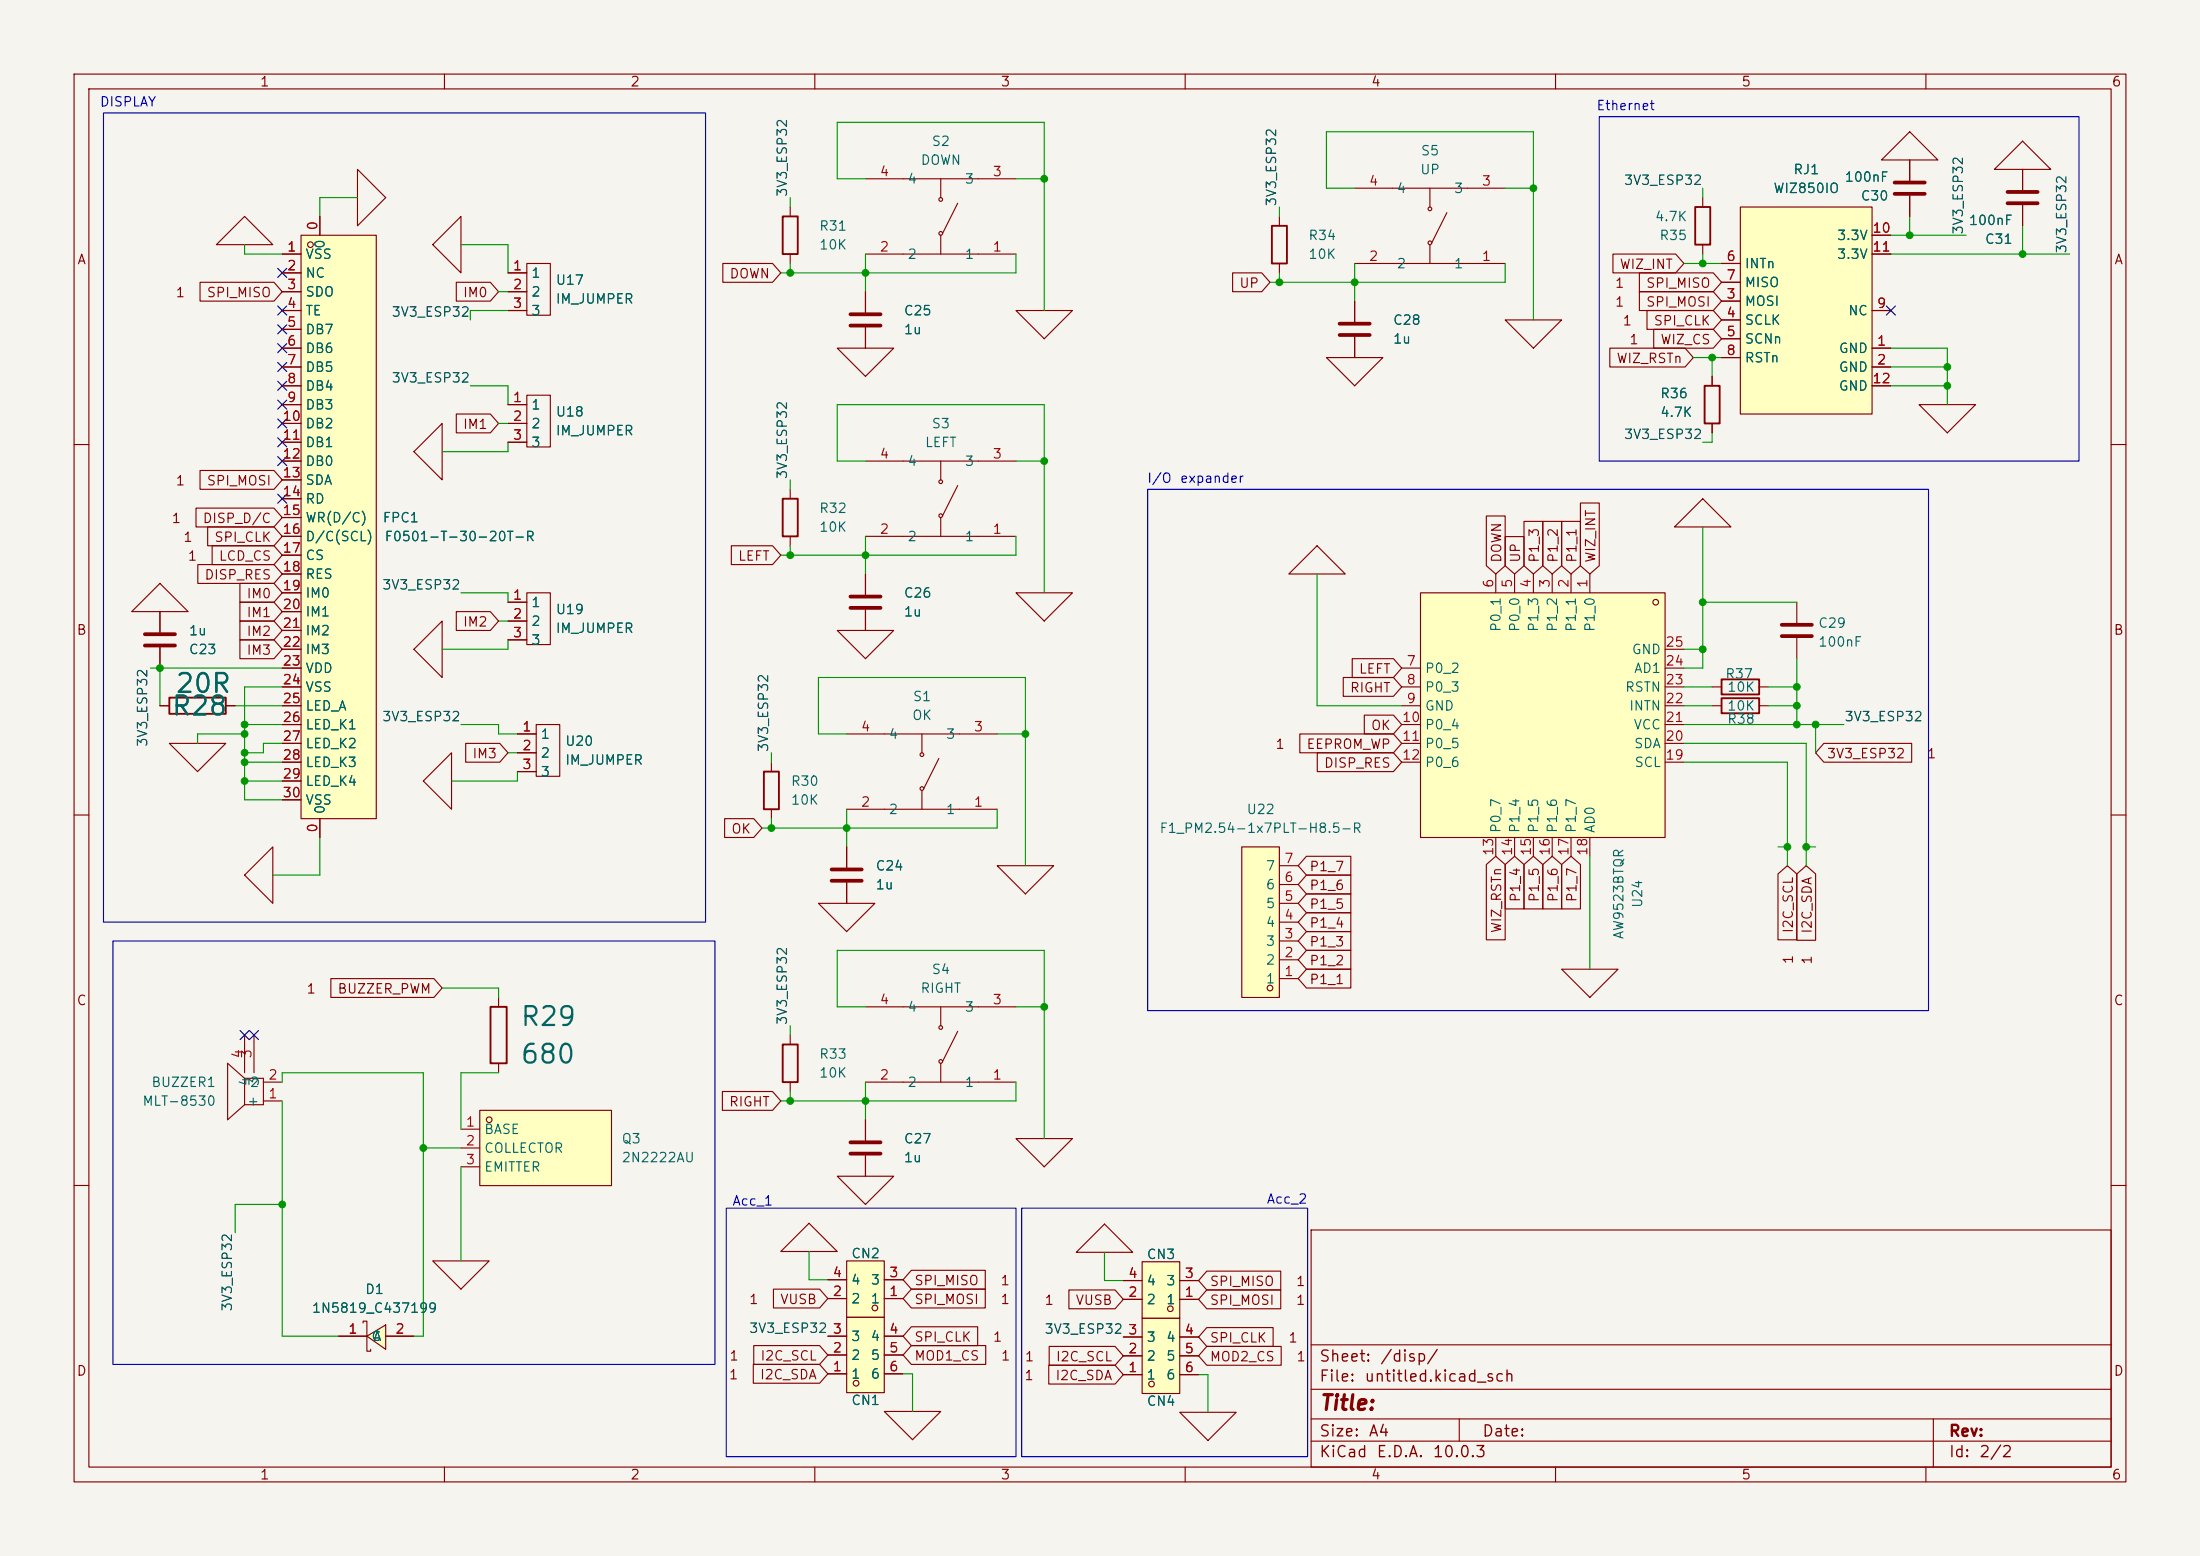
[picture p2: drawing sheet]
<svg xmlns="http://www.w3.org/2000/svg" width="297mm" height="210mm" viewBox="0 0 297 210" stroke-linecap="round" stroke-linejoin="round" font-family="sans-serif">
<path d="M0 0h297v210h-297z" fill="#f5f4ef" stroke="#f5f4ef" stroke-width=".14"/>
<g fill="none" stroke="#840000" stroke-width=".15">
<path d="M10 10h277v190h-277zM12 12h273v186h-273zM60 10v2M110 10v2M160 10v2M210 10v2M260 10v2M116.8 39.4v2.8M116.8 34.3h20.4M116.8 24.1h20.4M127 24.1v2.6M127 31.8v2.5"/>
<path d="M129.3 27.4l-2.1 4.1M113 47h7.6l-3.8 3.8zM116.8 44.2v2.8M10 60h2M285 60h2M10 110h2M114.3 114.3v2.8M114.3 119.1v2.8M134.6 116.8h7.6l-3.8 3.9zM285 110h2M106.7 139.7v1.3M110.5 121.9h7.6l-3.8 3.8z"/>
<path d="M116.8 135.9h20.4M127 135.9v2.5M129.3 139.2l-2.1 4.1M106.7 146.1v1.2M116.8 151.1v2.8M116.8 156v2.8M116.8 146.1h20.4M127 143.5v2.6M137.2 153.7h7.6l-3.8 3.8zM10 160h2M105.4 168.9l3.8-3.8 3.8 3.8zM177 166h108v32h-108z"/>
<path d="M285 160h2M60 198v2M110 198v2M160 198v2M177 194.5h108M177 191.5h108M177 187.5h108M177 181.5h108M197 191.5v3M210 198v2M260 198v2M261 191.5v6.5"/>
<circle cx="127" cy="26.9" r=".25"/>
<circle cx="127" cy="31.5" r=".25"/>
<circle cx="127" cy="138.7" r=".25"/>
<circle cx="127" cy="143.3" r=".25"/>
</g>
<path d="M105.7 141h2v5.1h-2z" fill="none" stroke="#840000" stroke-width=".25"/>
<path d="M114.8 42.4h4.1M114.8 43.9h4.1M112.3 117.3h4M112.3 118.9h4M114.8 154.2h4.1M114.8 155.7h4.1" fill="none" stroke="#840000" stroke-width=".51"/>
<path d="M114.3 170.2h5.1v7.6h-5.1z" fill="#ffffc2"/>
<g fill="none" stroke="#840000" stroke-width=".15">
<path d="M113 158.8h7.6l-3.8 3.8zM111.8 175.3h2.5M111.8 172.7h2.5M114.3 170.2h5.1v7.6h-5.1zM119.4 175.3h2.5M119.4 172.7h2.5M119.4 190.5h7.6l-3.8 3.8z"/>
<circle cx="118.1" cy="176.5" r=".38"/>
</g>
<path d="M114.3 177.8h5.1v10.2h-5.1z" fill="#ffffc2"/>
<g fill="none" stroke="#840000" stroke-width=".15">
<path d="M269.2 22.9l3.8-3.8 3.9 3.8zM273 22.9v2.8M273 27.7v2.8M68.6 54.6h2.5M68.6 57.2h2.5M68.6 59.7h2.5M71.1 53.3h3.2v7h-3.2zM259.1 54.6h7.6l-3.8 3.8zM116.8 77.5v2.8M116.8 72.4h20.4M116.8 62.2h20.4M127 62.2v2.6"/>
<path d="M127 69.9v2.5M129.3 65.5l-2.1 4.1M116.8 82.3v2.8M114.3 177.8h5.1v10.2h-5.1zM149.1 165.2l3.8 3.8h-7.6zM111.8 185.4h2.5M111.8 182.9h2.5M111.8 180.3h2.5M119.4 185.4h2.5M119.4 182.9h2.5M119.4 180.3h2.5"/>
<circle cx="127" cy="65" r=".25"/>
<circle cx="127" cy="69.6" r=".25"/>
<circle cx="115.6" cy="186.7" r=".38"/>
</g>
<path d="M271 27.4h4.1M271 25.9h4.1M114.8 80.5h4.1M114.8 82h4.1" fill="none" stroke="#840000" stroke-width=".51"/>
<path d="M167.6 114.3h5.1v20.3h-5.1z" fill="#ffffc2"/>
<g fill="none" stroke="#840000" stroke-width=".15">
<path d="M226.1 71.1l3.8-3.8 3.8 3.8zM113 85.1h7.6l-3.8 3.8zM114.3 99.1h20.3M124.5 99.1v2.5M114.3 109.2h20.3M124.5 106.7v2.5M126.7 102.4l-2 4M167.6 114.3h5.1v20.3h-5.1zM172.7 119.4h2.6M172.7 116.8h2.6M172.7 132.1h2.6M172.7 129.5h2.6"/>
<path d="M172.7 127h2.6M172.7 124.5h2.6M172.7 121.9h2.6"/>
<circle cx="124.5" cy="101.8" r=".25"/>
<circle cx="124.5" cy="106.4" r=".25"/>
<circle cx="171.5" cy="133.4" r=".38"/>
</g>
<path d="M191.8 80h33v33h-33z" fill="#ffffc2"/>
<g fill="none" stroke="#840000" stroke-width=".15">
<path d="M201.9 77.5v2.5M204.5 77.5v2.5M207 77.5v2.5M209.5 77.5v2.5M212.1 77.5v2.5M214.6 77.5v2.5M189.2 90.2h2.6M189.2 92.7h2.6M189.2 95.3h2.6M189.2 97.8h2.6M191.8 80h33v33h-33zM224.8 90.2h2.5"/>
<path d="M224.8 92.7h2.5M224.8 95.3h2.5M224.8 97.8h2.5M224.8 87.6h2.5M189.2 100.3h2.6M189.2 102.9h2.6M201.9 113v2.6M204.5 113v2.6M207 113v2.6M209.5 113v2.6M212.1 113v2.6M214.6 113v2.6"/>
<path d="M224.8 100.3h2.5M224.8 102.9h2.5"/>
<circle cx="223.5" cy="81.3" r=".38"/>
</g>
<path d="M154.2 177.9h5.1v10.2h-5.1z" fill="#ffffc2"/>
<g fill="none" stroke="#840000" stroke-width=".15">
<path d="M29.2 33l3.8-3.8 3.8 3.8zM154.2 177.9h5.1v10.2h-5.1zM151.6 185.5h2.6M151.6 183h2.6M151.6 180.5h2.6M159.3 190.6h7.6l-3.8 3.8zM159.3 185.5h2.5M159.3 183h2.5M159.3 180.5h2.5"/>
<circle cx="155.5" cy="186.8" r=".38"/>
</g>
<path d="M154.2 170.3h5.1v7.6h-5.1z" fill="#ffffc2"/>
<g fill="none" stroke="#840000" stroke-width=".15">
<path d="M68.6 36.8h2.5M68.6 39.4h2.5M71.1 35.6h3.2v6.9h-3.2zM106.7 27.9v1.3M106.7 34.3v1.3M172.7 29.2v1.3M172.7 35.6v1.2M229.9 26.7v1.2M229.9 33v1.3M68.6 41.9h2.5M203.2 43.2h7.6l-3.8 3.8zM231.1 50.8v1.3"/>
<path d="M231.1 57.2v1.2M106.7 66v1.3M106.7 72.4v1.3M17.8 82.6l3.8-3.9 3.8 3.9zM21.6 95.3h1.3M21.6 82.6v2.7M21.6 87.4v2.8M30.5 95.3h1.2M231.1 95.3h1.3M231.1 92.7h1.3M237.5 95.3h1.3M237.5 92.7h1.3"/>
<path d="M242.6 81.3v2.8M242.6 86.1v2.8M22.9 100.3h7.6l-3.8 3.8zM104.1 102.9v1.2M104.1 109.2v1.3M210.8 130.8h7.6l-3.8 3.8zM58.4 170.2h7.6l-3.8 3.8zM151.6 175.4h2.6M151.6 172.8h2.6M154.2 170.3h5.1v7.6h-5.1zM159.3 175.4h2.5M159.3 172.8h2.5"/>
<circle cx="158" cy="176.6" r=".38"/>
</g>
<path d="M105.7 29.2h2v5.1h-2zM171.7 30.5h2v5.1h-2zM228.9 27.9h2v5.1h-2zM230.1 52.1h2.1v5.1h-2.1zM105.7 67.3h2v5.1h-2zM22.9 94.2h7.6v2.1h-7.6zM232.4 94.2h5.1v2.1h-5.1zM232.4 91.7h5.1v2h-5.1zM103.1 104.1h2.1v5.1h-2.1z" fill="none" stroke="#840000" stroke-width=".25"/>
<path d="M19.6 87.1h4M19.6 85.6h4M240.5 84.3h4.1M240.5 85.9h4.1" fill="none" stroke="#840000" stroke-width=".51"/>
<path d="M64.8 149.9h17.7v10.1h-17.7z" fill="#ffffc2"/>
<g fill="none" stroke="#840000" stroke-width=".15">
<path d="M137.2 41.9h7.6l-3.8 3.8zM69.8 99.1h2.6M72.4 97.8h3.2v7h-3.2zM69.8 101.6h2.6M69.8 104.1h2.6M62.2 152.4h2.6M62.2 154.9h2.6M62.2 157.5h2.6M64.8 149.9h17.7v10.1h-17.7z"/>
<circle cx="66" cy="151.1" r=".38"/>
</g>
<path d="M40.6 31.8h10.2v78.7h-10.2z" fill="#ffffc2"/>
<g fill="none" stroke="#840000" stroke-width=".15">
<path d="M38.1 34.3h2.5M38.1 36.8h2.5M38.1 39.4h2.5M40.6 31.8h10.2v78.7h-10.2zM43.2 29.2v2.6M182.9 35.6h20.3M182.9 25.4h20.3M193 25.4v2.5M193 33v2.6M195.3 28.7l-2 4.1M254 21.6l3.8-3.8 3.8 3.8zM257.8 21.6v2.8"/>
<path d="M257.8 26.4v2.8M38.1 41.9h2.5M38.1 44.5h2.5M38.1 47h2.5M38.1 49.5h2.5M38.1 52.1h2.5M38.1 54.6h2.5M38.1 57.2h2.5M38.1 59.7h2.5M38.1 62.2h2.5M38.1 64.8h2.5M38.1 67.3h2.5"/>
<path d="M38.1 69.9h2.5M38.1 72.4h2.5M38.1 74.9h2.5M38.1 77.5h2.5M38.1 80h2.5M38.1 82.6h2.5M38.1 85.1h2.5M38.1 87.6h2.5M38.1 90.2h2.5M38.1 92.7h2.5M38.1 95.3h2.5M38.1 97.8h2.5"/>
<path d="M59.7 83.8v7.6l-3.8-3.8zM137.2 80h7.6l-3.8 3.8zM38.1 100.3h2.5M38.1 102.9h2.5M38.1 105.4h2.5M38.1 108h2.5M43.2 110.5v2.5M61 101.6v7.6l-3.9-3.8zM33 139.7v5.1M34.3 139.7v5.1M67.3 134.6v1.3M33 145.5h2.6v3.6h-2.6"/>
<path d="M33 145.5v3.6M33 145.5l-2.3-2v7.6l2.3-2M35.6 148.6h2.5M35.6 146.1h2.5M67.3 143.5v1.3"/>
<circle cx="41.9" cy="33" r=".38"/>
<circle cx="193" cy="28.2" r=".25"/>
<circle cx="193" cy="32.8" r=".25"/>
</g>
<path d="M66.2 135.9h2.2v7.6h-2.2z" fill="none" stroke="#840000" stroke-width=".25"/>
<path d="M255.8 26.2h4M255.8 24.6h4" fill="none" stroke="#840000" stroke-width=".51"/>
<path d="M49.5 180.3l2.6-1.5v3.3z" fill="#ffffc2"/>
<g fill="none" stroke="#840000" stroke-width=".15">
<path d="M48.3 22.9l3.8 3.8-3.8 3.8zM58.4 33l3.8-3.8v7.6zM59.7 57.2v7.6l-3.8-3.8zM179.1 48.3h7.6l-3.8 3.8zM182.9 40.6v2.8M182.9 45.5v2.8M68.6 81.3h2.5M68.6 83.8h2.5M68.6 86.4h2.5M71.1 80h3.2v7h-3.2zM49 178.6v-.3h.5v4.1h.5v-.3M45.7 180.3h3.8"/>
<path d="M49.5 180.3l2.6-1.5v3.3zM52.1 180.3h3.8"/>
</g>
<path d="M180.8 43.7h4.1M180.8 45.2h4.1" fill="none" stroke="#840000" stroke-width=".51"/>
<path d="M234.9 27.9h17.8v28h-17.8z" fill="#ffffc2"/>
<g fill="none" stroke="#840000" stroke-width=".15">
<path d="M27 38.1h10l1.1 1.3-1.1 1.2h-10zM38.1 34.3h2.5M38.1 36.8h2.5M38.1 39.4h2.5M43.2 29.2v2.6M61.6 38.1h4.6l1.1 1.3-1.1 1.2h-4.6zM68.6 36.8h2.5M68.6 39.4h2.5M97.6 35.6h6.7l1.1 1.2-1.1 1.3h-6.7zM116.8 39.4v2.8M166.4 36.8h3.9l1.1 1.3-1.1 1.3h-3.9zM217.7 34.3h8.5l1.1 1.3-1.1 1.2h-8.5z"/>
<path d="M221.3 36.8h10l1.1 1.3-1.1 1.3h-10zM221.3 39.4h10l1.1 1.2-1.1 1.3h-10zM232.4 35.6h2.5M232.4 38.1h2.5M234.9 27.9h17.8v28h-17.8zM252.7 31.8h2.6M252.7 34.3h2.6M257.8 21.6v2.8M257.8 26.4v2.8M273 22.9v2.8M273 27.7v2.8M38.1 47h2.5"/>
<path d="M38.1 49.5h2.5M38.1 41.9h2.5M38.1 52.1h2.5M38.1 54.6h2.5M38.1 57.2h2.5M38.1 59.7h2.5M38.1 44.5h2.5M61.6 55.9h4.6l1.1 1.3-1.1 1.2h-4.6zM68.6 41.9h2.5M68.6 54.6h2.5M68.6 57.2h2.5M68.6 59.7h2.5"/>
<path d="M116.8 44.2v2.8M182.9 40.6v2.8M182.9 45.5v2.8M217.3 47h10.2l1.1 1.3-1.1 1.2h-10.2zM222.3 41.9h9l1.1 1.3-1.1 1.3h-9zM223.3 44.4h8l1.1 1.3-1.1 1.3h-8zM231.1 50.8v1.3M231.1 57.2v1.2M232.4 40.6h2.5M232.4 43.2h2.5M232.4 45.7h2.5M232.4 48.3h2.5"/>
<path d="M252.7 47h2.6M252.7 49.5h2.6M252.7 41.9h2.6M252.7 52.1h2.6M26.5 68.6h10.5l1.1 1.3-1.1 1.2h-10.5zM26.7 76.2h10.3l1.1 1.3-1.1 1.2h-10.3zM27 63.5h10l1.1 1.3-1.1 1.2h-10zM28 71.1h9l1.1 1.3-1.1 1.3h-9zM28.6 73.7h8.4l1.1 1.2-1.1 1.3h-8.4zM32.4 78.7h4.6l1.1 1.3-1.1 1.3h-4.6zM38.1 62.2h2.5M38.1 64.8h2.5"/>
<path d="M38.1 67.3h2.5M38.1 69.9h2.5M38.1 72.4h2.5M38.1 74.9h2.5M38.1 77.5h2.5M98.7 73.7h5.6l1.1 1.2-1.1 1.3h-5.6zM116.8 77.5v2.8M174 77.5l3.8-3.8 3.8 3.8zM200.7 69.6h2.5v6.8l-1.3 1.1-1.2-1.1zM203.2 72.4h2.5v4l-1.2 1.1-1.3-1.1zM205.7 70.4h2.6v6l-1.3 1.1-1.3-1.1zM208.3 70.4h2.5v6l-1.3 1.1-1.2-1.1z"/>
<path d="M210.8 70.4h2.6v6l-1.3 1.1-1.3-1.1zM213.4 67.9h2.5v8.5l-1.3 1.1-1.2-1.1zM21.6 82.6v2.7M21.6 87.4v2.8M21.6 95.3h1.3M30.5 95.3h1.2M32.4 83.8h4.6l1.1 1.3-1.1 1.3h-4.6zM32.4 86.4h4.6l1.1 1.2-1.1 1.3h-4.6zM32.4 81.3h4.6l1.1 1.3-1.1 1.2h-4.6zM38.1 95.3h2.5M38.1 80h2.5M38.1 82.6h2.5"/>
<path d="M38.1 85.1h2.5M38.1 87.6h2.5M38.1 90.2h2.5M38.1 92.7h2.5M38.1 97.8h2.5M61.6 82.5h4.6l1.1 1.3-1.1 1.3h-4.6zM68.6 81.3h2.5M68.6 83.8h2.5M68.6 86.4h2.5M69.8 99.1h2.6M116.8 82.3v2.8M175.5 99.1h12.6l1.1 1.2-1.1 1.3h-12.6z"/>
<path d="M181.3 91.4h6.8l1.1 1.3-1.1 1.3h-6.8zM182.6 88.9h5.5l1.1 1.3-1.1 1.2h-5.5zM184.2 96.5h3.9l1.1 1.3-1.1 1.3h-3.9zM36.8 114.3v7.6l-3.8-3.8zM38.1 100.3h2.5M38.1 102.9h2.5M38.1 105.4h2.5M38.1 108h2.5M43.2 110.5v2.5M62.9 100.3h4.6l1.1 1.3-1.1 1.3h-4.6zM69.8 101.6h2.6M69.8 104.1h2.6"/>
<path d="M97.8 110.5h4l1.1 1.3-1.1 1.2h-4zM114.3 114.3v2.8M114.3 119.1v2.8M176.4 118.1h6v2.6h-6l-1.1-1.3zM176.4 115.6h6v2.5h-6l-1.1-1.3zM177.8 101.6h10.3l1.1 1.3-1.1 1.2h-10.3zM200.7 116.7l1.2-1.1 1.3 1.1v10.1h-2.5zM203.2 116.7l1.3-1.1 1.2 1.1v6h-2.5zM205.7 116.7l1.3-1.1 1.3 1.1v6h-2.6zM208.3 116.7l1.2-1.1 1.3 1.1v6h-2.5zM210.8 116.7l1.3-1.1 1.3 1.1v6h-2.6zM240 118l1.3-1.2 1.3 1.2v8.8h-2.6z"/>
<path d="M242.6 118l1.2-1.2 1.3 1.2v8.9h-2.5zM246.2 100.3h11.9v2.6h-11.9l-1.1-1.3zM44.7 132.1h13.9l1.1 1.3-1.1 1.2h-13.9zM176.4 120.6h6v2.6h-6l-1.1-1.3zM176.4 123.2h6v2.5h-6l-1.1-1.2zM176.4 128.3h6v2.5h-6l-1.1-1.3zM176.4 130.8h6v2.6h-6l-1.1-1.3zM176.4 125.7h6v2.6h-6l-1.1-1.3zM97.5 147.3h6.8l1.1 1.3-1.1 1.3h-6.8zM116.8 151.1v2.8M116.8 156v2.8M104.4 174h6.2l1.2 1.3-1.2 1.2h-6.2z"/>
<path d="M111.8 175.3h2.5M111.8 172.7h2.5M119.4 175.3h2.5M119.4 172.7h2.5M123 179.1h9v2.5h-9l-1.1-1.3zM123 171.4h10v2.6h-10l-1.1-1.3zM123 174h10v2.5h-10l-1.1-1.2zM144.3 174.1h6.2l1.1 1.3-1.1 1.2h-6.2zM151.6 175.4h2.6M151.6 172.8h2.6M159.3 175.4h2.5M159.3 172.8h2.5"/>
<path d="M162.9 171.6h10v2.5h-10l-1.1-1.3zM162.9 174.1h10v2.5h-10l-1.1-1.2zM162.9 179.2h9v2.5h-9l-1.1-1.2zM45.7 180.3h3.8M52.1 180.3h3.8M101.7 184.1h8.9l1.2 1.3-1.2 1.3h-8.9zM101.8 181.6h8.8l1.2 1.3-1.2 1.3h-8.8zM111.8 185.4h2.5M111.8 182.9h2.5M111.8 180.3h2.5M119.4 185.4h2.5M119.4 182.9h2.5"/>
<path d="M119.4 180.3h2.5M123 181.6h10.1v2.6h-10.1l-1.1-1.3zM141.6 184.3h8.9l1.1 1.2-1.1 1.3h-8.9zM141.6 181.7h8.9l1.1 1.3-1.1 1.3h-8.9zM151.6 185.5h2.6M151.6 183h2.6M151.6 180.5h2.6M159.3 185.5h2.5M159.3 183h2.5M159.3 180.5h2.5M162.9 181.7h10.1v2.6h-10.1l-1.1-1.3z"/>
</g>
<g fill="none" stroke="#009600" stroke-width=".15">
<path d="M33 33v1.3h5.1M48.3 26.7h-5.1v2.5M62.2 33h6.4v3.8M67.3 39.4h1.3M106.7 26.7v1.2M106.7 35.6v1.2M116.8 34.3v5.1M116.8 24.1h-3.8v-7.6h28v25.4M137.2 34.3v2.5h-31.8M137.2 24.1h3.8M172.7 27.9v1.3M172.7 36.8v1.3"/>
<path d="M182.9 25.4h-3.8v-7.6h27.9v25.4M182.9 35.6v5M203.2 35.6v2.5h-31.8M203.2 25.4h3.8M227.3 35.6h5.1M229.9 25.4v1.3M229.9 34.3v1.3M255.3 34.3h24.1M255.3 31.8h10.1M257.8 29.2v2.6M273 30.5v3.8M63.5 52.1h5.1v2.5"/>
<path d="M67.3 57.2h1.3M68.6 59.7v1.3h-8.9M68.6 41.9h-5.1v1.3M228.6 48.3h3.8M231.1 48.3v2.5M231.1 58.4v1.3h-1.2M255.3 52.1h7.6M255.3 47h7.6v7.6M255.3 49.5h7.6M106.7 64.8v1.2M106.7 73.7v1.2M116.8 72.4v5.1"/>
<path d="M116.8 62.2h-3.8v-7.6h28v25.4M137.2 72.4v2.5h-31.8M137.2 62.2h3.8M177.8 77.5v17.8h11.4M229.9 71.1v19.1h-2.6M20.3 90.2h17.8M21.6 90.2v5.1M31.7 95.3h6.4M33 99.1h-6.3v1.2M33 97.8h5.1M38.1 92.7h-5.1v15.3h5.1M62.2 80h6.4v1.3"/>
<path d="M62.2 97.8h5.1v1.3h2.5M67.3 83.8h1.3M68.6 86.4v1.2h-8.9M114.3 99.1h-3.8v-7.7h27.9v25.4M134.6 99.1h3.8M227.3 97.8h21.6M227.3 87.6h2.6M227.3 95.3h3.8M227.3 92.7h3.8M229.9 81.3h12.7M238.8 95.3h3.8M238.8 92.7h3.8"/>
<path d="M242.6 88.9v8.9M245.1 97.8v3.8M33 105.4h5.1M33 102.9h5.1M38.1 100.3h-2.5v1.3h-2.6M43.2 113v5.1h-6.4M68.6 101.6h1.2M69.8 104.1v1.3h-8.8M104.1 101.6v1.3M104.1 110.5v1.3M114.3 109.2v5.1M134.6 109.2v2.6h-31.7"/>
<path d="M214.6 115.6v15.2M227.3 100.3h16.5v16.5M227.3 102.9h14v13.9M240 114.3h1.3M243.8 114.3h1.3M59.7 133.4h7.6v1.2M106.7 138.4v1.3M116.8 135.9h-3.8v-7.6h28v25.4M137.2 135.9h3.8M38.1 146.1v-1.3h19v35.5h-1.2M38.1 148.6v31.7h7.6M57.1 154.9h5.1"/>
<path d="M62.2 157.5v12.7M67.3 144.8h-5.1v7.6M106.7 147.3v1.3M116.8 146.1v5M137.2 146.1v2.5h-31.8M38.1 162.6h-6.4v3.8M109.2 168.9v3.8h2.6M149.1 169v3.8h2.5M121.9 185.4h1.3v5.1M161.8 185.5h1.3v5.1"/>
</g>
<g fill="none" stroke="#000084" stroke-width=".15">
<path d="M37.5 36.2l1.2 1.2M38.7 36.2l-1.2 1.2M37.5 54l1.2 1.2M37.5 59.1l1.2 1.2M37.5 51.5l1.2 1.2M37.5 43.8l1.2 1.3M37.5 48.9l1.2 1.2M37.5 46.4l1.2 1.2M37.5 41.3l1.2 1.2M37.5 56.5l1.2 1.3M38.7 54l-1.2 1.2M38.7 59.1l-1.2 1.2"/>
<path d="M38.7 51.5l-1.2 1.2M38.7 43.8l-1.2 1.3M38.7 48.9l-1.2 1.2M38.7 46.4l-1.2 1.2M38.7 41.3l-1.2 1.2M38.7 56.5l-1.2 1.3M254.7 41.3l1.2 1.2M255.9 41.3l-1.2 1.2M37.5 61.6l1.2 1.2M37.5 66.7l1.2 1.2M38.7 61.6l-1.2 1.2M38.7 66.7l-1.2 1.2"/>
<path d="M32.4 139.1l1.2 1.2M33.6 139.1l-1.2 1.2M33.7 139.1l1.2 1.2M34.9 139.1l-1.2 1.2"/>
</g>
<path d="M14 15.2h81.2v109.3h-81.2zM215.9 15.7h64.8v46.5h-64.8zM154.9 66h105.4v70.4h-105.4zM15.2 127h81.3v57.2h-81.3zM98 163.1h39.2v33.5h-39.2zM137.9 163.1h38.6v33.5h-38.6z" fill="none" stroke="#0000c2" stroke-width=".15"/>
<g fill="#009600" stroke="#009600" stroke-width=".14">
<circle cx="207" cy="25.4" r=".46"/>
<circle cx="172.7" cy="38.1" r=".46"/>
<circle cx="141" cy="62.2" r=".46"/>
<circle cx="182.9" cy="38.1" r=".46"/>
<circle cx="116.8" cy="148.6" r=".46"/>
<circle cx="106.7" cy="148.6" r=".46"/>
<circle cx="141" cy="135.9" r=".46"/>
<circle cx="229.9" cy="81.3" r=".46"/>
<circle cx="262.9" cy="49.5" r=".46"/>
<circle cx="262.9" cy="52.1" r=".46"/>
<circle cx="231.1" cy="48.3" r=".46"/>
<circle cx="229.9" cy="35.6" r=".46"/>
<circle cx="273" cy="34.3" r=".46"/>
<circle cx="257.8" cy="31.8" r=".46"/>
<circle cx="245.1" cy="97.8" r=".46"/>
<circle cx="229.9" cy="87.6" r=".46"/>
<circle cx="243.8" cy="114.3" r=".46"/>
<circle cx="242.6" cy="95.3" r=".46"/>
<circle cx="242.6" cy="92.7" r=".46"/>
<circle cx="241.3" cy="114.3" r=".46"/>
<circle cx="242.6" cy="97.8" r=".46"/>
<circle cx="106.7" cy="74.9" r=".46"/>
<circle cx="116.8" cy="74.9" r=".46"/>
<circle cx="114.3" cy="111.8" r=".46"/>
<circle cx="138.4" cy="99.1" r=".46"/>
<circle cx="104.1" cy="111.8" r=".46"/>
<circle cx="33" cy="101.6" r=".46"/>
<circle cx="33" cy="105.4" r=".46"/>
<circle cx="33" cy="102.9" r=".46"/>
<circle cx="21.6" cy="90.2" r=".46"/>
<circle cx="33" cy="99.1" r=".46"/>
<circle cx="33" cy="97.8" r=".46"/>
<circle cx="57.1" cy="154.9" r=".46"/>
<circle cx="38.1" cy="162.6" r=".46"/>
<circle cx="106.7" cy="36.8" r=".46"/>
<circle cx="116.8" cy="36.8" r=".46"/>
<circle cx="141" cy="24.1" r=".46"/>
</g>
<g font-size="2.5" fill="#006464">
<text x="23.5" y="94.1">20R</text>
<text x="23" y="97.2">R28</text>
<text x="70.1" y="139.1">R29</text>
<text x="70.1" y="144.2">680</text>
</g>
<text font-size="2" fill="#840000" x="178" y="190.8">Title:</text>
<g font-size="1.5" fill="#840000">
<text x="178" y="184.2">Sheet:</text>
<text x="186.2" y="184.2">/disp/</text>
<text x="178" y="186.9">File:</text>
<text x="184.1" y="186.9">untitled.kicad_sch</text>
<text x="178" y="197.1">KiCad</text>
<text x="178" y="194.3">Size:</text>
<text x="184.7" y="194.3">A4</text>
<text x="185.7" y="197.1">E.D.A.</text>
<text x="193.3" y="197.1">10.0.3</text>
<text x="200" y="194.3">Date:</text>
<text x="263" y="194.3">Rev:</text>
<text x="263" y="197.1">Id:</text>
<text x="267.1" y="197.1">2/2</text>
</g>
<g font-size="1.3" fill="#840000">
<text x="35" y="12">1</text>
<text x="85" y="12">2</text>
<text x="135" y="12">3</text>
<text x="185" y="12">4</text>
<text x="235" y="12">5</text>
<text x="285" y="12">6</text>
<text x="10.3" y="36">A</text>
<text x="285.3" y="36">A</text>
<text x="23.6" y="40.4">1</text>
<text x="27.8" y="40.4">SPI_MISO</text>
<text x="62.4" y="40.4">IM0</text>
<text x="98.4" y="37.9">DOWN</text>
<text x="167.2" y="39.2">UP</text>
<text x="217.9" y="39.2">1</text>
<text x="217.9" y="41.7">1</text>
<text x="218.6" y="36.6">WIZ_INT</text>
<text x="222.1" y="39.2">SPI_MISO</text>
<text x="222.1" y="41.7">SPI_MOSI</text>
<text x="219" y="44.2">1</text>
<text x="219.9" y="46.8">1</text>
<text x="223.2" y="44.2">SPI_CLK</text>
<text x="224.1" y="46.8">WIZ_CS</text>
<text x="218.1" y="49.3">WIZ_RSTn</text>
<text x="62.4" y="58.2">IM1</text>
<text x="23.6" y="65.8">1</text>
<text x="27.8" y="65.8">SPI_MOSI</text>
<text x="23.1" y="70.9">1</text>
<text x="27.3" y="70.9">DISP_D/C</text>
<text x="24.7" y="73.5">1</text>
<text x="25.3" y="76">1</text>
<text x="28.8" y="73.5">SPI_CLK</text>
<text x="29.5" y="76">LCD_CS</text>
<text x="99.5" y="76">LEFT</text>
<text x="203" y="76" transform="rotate(-90 203 76)">DOWN</text>
<text x="205.5" y="76" transform="rotate(-90 205.5 76)">UP</text>
<text x="208.1" y="76" transform="rotate(-90 208.1 76)">P1_3</text>
<text x="210.6" y="76" transform="rotate(-90 210.6 76)">P1_2</text>
<text x="213.2" y="76" transform="rotate(-90 213.2 76)">P1_1</text>
<text x="215.7" y="76" transform="rotate(-90 215.7 76)">WIZ_INT</text>
<text x="27.5" y="78.5">DISP_RES</text>
<text x="33.2" y="81.1">IM0</text>
<text x="33.2" y="83.6">IM1</text>
<text x="10.3" y="86">B</text>
<text x="33.2" y="86.2">IM2</text>
<text x="33.2" y="88.7">IM3</text>
<text x="62.4" y="84.9">IM2</text>
<text x="285.3" y="86">B</text>
<text x="182.2" y="93.8">RIGHT</text>
<text x="183.4" y="91.2">LEFT</text>
<text x="172.1" y="101.4">1</text>
<text x="176.3" y="101.4">EEPROM_WP</text>
<text x="185" y="98.9">OK</text>
<text x="63.7" y="102.7">IM3</text>
<text x="178.6" y="103.9">DISP_RES</text>
<text x="246.5" y="102.7">3V3_ESP32</text>
<text x="260" y="102.7">1</text>
<text x="98.6" y="112.8">OK</text>
<text x="176.7" y="117.9">P1_7</text>
<text x="176.7" y="123">P1_5</text>
<text x="176.7" y="125.5">P1_4</text>
<text x="176.7" y="120.4">P1_6</text>
<text x="205.5" y="121.9" transform="rotate(-90 205.5 121.9)">P1_4</text>
<text x="208.1" y="121.9" transform="rotate(-90 208.1 121.9)">P1_5</text>
<text x="210.6" y="121.9" transform="rotate(-90 210.6 121.9)">P1_6</text>
<text x="213.2" y="121.9" transform="rotate(-90 213.2 121.9)">P1_7</text>
<text x="176.7" y="130.6">P1_2</text>
<text x="176.7" y="128.1">P1_3</text>
<text x="203" y="126" transform="rotate(-90 203 126)">WIZ_RSTn</text>
<text x="242.4" y="130.2" transform="rotate(-90 242.4 130.2)">1</text>
<text x="242.4" y="126" transform="rotate(-90 242.4 126)">I2C_SCL</text>
<text x="244.9" y="130.3" transform="rotate(-90 244.9 130.3)">1</text>
<text x="244.9" y="126.1" transform="rotate(-90 244.9 126.1)">I2C_SDA</text>
<text x="10.3" y="136">C</text>
<text x="41.3" y="134.4">1</text>
<text x="45.5" y="134.4">BUZZER_PWM</text>
<text x="176.7" y="133.1">P1_1</text>
<text x="285.3" y="136">C</text>
<text x="98.3" y="149.7">RIGHT</text>
<text x="123.3" y="173.8">SPI_MISO</text>
<text x="135" y="173.8">1</text>
<text x="163.2" y="173.9">SPI_MISO</text>
<text x="174.9" y="173.9">1</text>
<text x="101" y="176.3">1</text>
<text x="105.2" y="176.3">VUSB</text>
<text x="123.3" y="176.3">SPI_MOSI</text>
<text x="135" y="176.3">1</text>
<text x="140.9" y="176.4">1</text>
<text x="145.1" y="176.4">VUSB</text>
<text x="163.2" y="176.4">SPI_MOSI</text>
<text x="174.9" y="176.4">1</text>
<text x="10.3" y="186">D</text>
<text x="98.4" y="183.9">1</text>
<text x="102.6" y="183.9">I2C_SCL</text>
<text x="123.3" y="181.4">SPI_CLK</text>
<text x="123.3" y="183.9">MOD1_CS</text>
<text x="134" y="181.4">1</text>
<text x="135" y="183.9">1</text>
<text x="138.3" y="184.1">1</text>
<text x="142.5" y="184.1">I2C_SCL</text>
<text x="163.2" y="181.5">SPI_CLK</text>
<text x="163.2" y="184.1">MOD2_CS</text>
<text x="173.8" y="181.5">1</text>
<text x="174.9" y="184.1">1</text>
<text x="285.3" y="186">D</text>
<text x="98.3" y="186.5">1</text>
<text x="102.5" y="186.5">I2C_SDA</text>
<text x="138.2" y="186.6">1</text>
<text x="142.4" y="186.6">I2C_SDA</text>
<text x="35" y="200">1</text>
<text x="85" y="200">2</text>
<text x="135" y="200">3</text>
<text x="185" y="200">4</text>
<text x="235" y="200">5</text>
<text x="285" y="200">6</text>
</g>
<g font-size="1.3" fill="#0000c2">
<text x="13.4" y="14.7">DISPLAY</text>
<text x="215.4" y="15.2">Ethernet</text>
<text x="154.8" y="65.5">I/O</text>
<text x="159.2" y="65.5">expander</text>
<text x="98.8" y="163">Acc_1</text>
<text x="170.9" y="162.8">Acc_2</text>
</g>
<g font-size="1.3" fill="#006464">
<text x="124.2" y="22.6">DOWN</text>
<text x="125.7" y="20">S2</text>
<text x="191.6" y="23.8">UP</text>
<text x="191.7" y="21.3">S5</text>
<text x="242" y="23.8">RJ1</text>
<text x="122.4" y="25.1">4</text>
<text x="130.2" y="25.1">3</text>
<text x="188.5" y="26.4">4</text>
<text x="196.2" y="26.4">3</text>
<text x="239.3" y="26.4">WIZ850IO</text>
<text x="248.9" y="24.8">100nF</text>
<text x="251.1" y="27.4">C30</text>
<text x="41.1" y="35.3">VSS</text>
<text x="44.2" y="33.7" transform="rotate(-90 44.2 33.7)">0</text>
<text x="110.5" y="31.5">R31</text>
<text x="110.5" y="34">10K</text>
<text x="122.4" y="35.3">2</text>
<text x="130.2" y="35.3">1</text>
<text x="176.5" y="32.7">R34</text>
<text x="176.5" y="35.3">10K</text>
<text x="223.3" y="30.2">4.7K</text>
<text x="223.9" y="32.7">R35</text>
<text x="247.9" y="32.7">3.3V</text>
<text x="247.9" y="35.3">3.3V</text>
<text x="265.7" y="30.7">100nF</text>
<text x="267.9" y="33.2">C31</text>
<text x="41.1" y="37.8">NC</text>
<text x="41.1" y="40.3">SDO</text>
<text x="71.6" y="37.8">1</text>
<text x="71.6" y="40.3">2</text>
<text x="74.9" y="38.8">U17</text>
<text x="74.9" y="41.3">IM_JUMPER</text>
<text x="188.5" y="36.5">2</text>
<text x="196.2" y="36.5">1</text>
<text x="235.5" y="41.6">MOSI</text>
<text x="235.5" y="36.5">INTn</text>
<text x="235.5" y="39.1">MISO</text>
<text x="41.1" y="42.9">TE</text>
<text x="41.1" y="45.4">DB7</text>
<text x="41.1" y="48">DB6</text>
<text x="71.6" y="42.9">3</text>
<text x="121.9" y="45.4">1u</text>
<text x="121.9" y="42.9">C25</text>
<text x="188" y="46.7">1u</text>
<text x="188" y="44.2">C28</text>
<text x="235.5" y="44.2">SCLK</text>
<text x="235.5" y="46.7">SCNn</text>
<text x="248.1" y="48">GND</text>
<text x="249.4" y="42.9">NC</text>
<text x="41.1" y="50.5">DB5</text>
<text x="41.1" y="53">DB4</text>
<text x="235.5" y="49.2">RSTn</text>
<text x="248.1" y="50.5">GND</text>
<text x="248.1" y="53">GND</text>
<text x="41.1" y="55.6">DB3</text>
<text x="41.1" y="58.1">DB2</text>
<text x="71.6" y="55.6">1</text>
<text x="71.6" y="58.1">2</text>
<text x="74.9" y="56.5">U18</text>
<text x="74.9" y="59.1">IM_JUMPER</text>
<text x="125.7" y="58.1">S3</text>
<text x="224" y="54.1">R36</text>
<text x="224" y="56.6">4.7K</text>
<text x="41.1" y="60.7">DB1</text>
<text x="41.1" y="63.2">DB0</text>
<text x="41.1" y="65.7">SDA</text>
<text x="71.6" y="60.7">3</text>
<text x="122.4" y="63.2">4</text>
<text x="124.8" y="60.7">LEFT</text>
<text x="130.2" y="63.2">3</text>
<text x="41.1" y="68.3">RD</text>
<text x="41.1" y="70.8">WR(D/C)</text>
<text x="51.6" y="70.8">FPC1</text>
<text x="110.5" y="69.6">R32</text>
<text x="41.1" y="73.4">D/C(SCL)</text>
<text x="41.1" y="75.9">CS</text>
<text x="51.8" y="73.4">F0501-T-30-20T-R</text>
<text x="110.5" y="72.1">10K</text>
<text x="122.4" y="73.4">2</text>
<text x="130.2" y="73.4">1</text>
<text x="41.1" y="78.4">RES</text>
<text x="41.1" y="81">IM0</text>
<text x="41.1" y="83.5">IM1</text>
<text x="71.6" y="82.3">1</text>
<text x="74.9" y="83.2">U19</text>
<text x="121.9" y="83.5">1u</text>
<text x="121.9" y="81">C26</text>
<text x="25.4" y="86.1">1u</text>
<text x="25.4" y="88.6">C23</text>
<text x="41.1" y="86.1">IM2</text>
<text x="41.1" y="88.6">IM3</text>
<text x="71.6" y="84.8">2</text>
<text x="71.6" y="87.3">3</text>
<text x="74.9" y="85.7">IM_JUMPER</text>
<text x="202.9" y="85.4" transform="rotate(-90 202.9 85.4)">P0_1</text>
<text x="205.4" y="85.4" transform="rotate(-90 205.4 85.4)">P0_0</text>
<text x="208" y="85.4" transform="rotate(-90 208 85.4)">P1_3</text>
<text x="210.5" y="85.4" transform="rotate(-90 210.5 85.4)">P1_2</text>
<text x="213.1" y="85.4" transform="rotate(-90 213.1 85.4)">P1_1</text>
<text x="215.6" y="85.4" transform="rotate(-90 215.6 85.4)">P1_0</text>
<text x="220.2" y="88.6">GND</text>
<text x="245.4" y="87.6">100nF</text>
<text x="245.4" y="85">C29</text>
<text x="41.1" y="91.1">VDD</text>
<text x="41.1" y="93.7">VSS</text>
<text x="123.1" y="95">S1</text>
<text x="192.3" y="91.1">P0_2</text>
<text x="192.3" y="93.7">P0_3</text>
<text x="219.3" y="93.7">RSTN</text>
<text x="220.5" y="91.1">AD1</text>
<text x="232.8" y="91.9">R37</text>
<text x="233.1" y="93.7">10K</text>
<text x="41.1" y="96.2">LED_A</text>
<text x="41.1" y="98.8">LED_K1</text>
<text x="41.1" y="101.3">LED_K2</text>
<text x="72.9" y="100">1</text>
<text x="76.2" y="101">U20</text>
<text x="119.9" y="100">4</text>
<text x="123.1" y="97.5">OK</text>
<text x="127.6" y="100">3</text>
<text x="192.3" y="96.2">GND</text>
<text x="192.3" y="98.8">P0_4</text>
<text x="192.3" y="101.3">P0_5</text>
<text x="219.8" y="96.2">INTN</text>
<text x="220.5" y="98.8">VCC</text>
<text x="220.5" y="101.3">SDA</text>
<text x="233.1" y="98">R38</text>
<text x="233.1" y="96.2">10K</text>
<text x="41.1" y="103.8">LED_K3</text>
<text x="41.1" y="106.4">LED_K4</text>
<text x="72.9" y="102.6">2</text>
<text x="72.9" y="105.1">3</text>
<text x="76.2" y="103.5">IM_JUMPER</text>
<text x="106.7" y="106.4">R30</text>
<text x="192.3" y="103.8">P0_6</text>
<text x="220.6" y="103.8">SCL</text>
<text x="41.1" y="108.9">VSS</text>
<text x="44.2" y="110" transform="rotate(-90 44.2 110)">0</text>
<text x="106.7" y="108.9">10K</text>
<text x="119.9" y="110.2">2</text>
<text x="127.6" y="110.2">1</text>
<text x="156.4" y="112.7">F1_PM2.54-1x7PLT-H8.5-R</text>
<text x="168.2" y="110.2">U22</text>
<text x="202.9" y="112.5" transform="rotate(-90 202.9 112.5)">P0_7</text>
<text x="205.4" y="112.5" transform="rotate(-90 205.4 112.5)">P1_4</text>
<text x="208" y="112.5" transform="rotate(-90 208 112.5)">P1_5</text>
<text x="210.5" y="112.5" transform="rotate(-90 210.5 112.5)">P1_6</text>
<text x="213.1" y="112.5" transform="rotate(-90 213.1 112.5)">P1_7</text>
<text x="215.6" y="112.5" transform="rotate(-90 215.6 112.5)">AD0</text>
<text x="118.1" y="117.8">C24</text>
<text x="170.8" y="117.8">7</text>
<text x="118.1" y="120.4">1u</text>
<text x="170.8" y="125.4">4</text>
<text x="170.8" y="122.9">5</text>
<text x="170.8" y="120.4">6</text>
<text x="222" y="122.6" transform="rotate(-90 222 122.6)">U24</text>
<text x="125.7" y="131.8">S4</text>
<text x="170.8" y="130.5">2</text>
<text x="170.8" y="128">3</text>
<text x="219.5" y="126.9" transform="rotate(-90 219.5 126.9)">AW9523BTQR</text>
<text x="122.4" y="136.9">4</text>
<text x="124.2" y="134.3">RIGHT</text>
<text x="130.2" y="136.9">3</text>
<text x="170.8" y="133.1">1</text>
<text x="110.5" y="143.2">R33</text>
<text x="19.1" y="149.6">MLT-8530</text>
<text x="20.3" y="147">BUZZER1</text>
<text x="33.3" y="149.6">+</text>
<text x="33.6" y="147">2</text>
<text x="34" y="146.7" transform="rotate(-90 34 146.7)">4</text>
<text x="35.3" y="146.7" transform="rotate(-90 35.3 146.7)">3</text>
<text x="110.5" y="145.8">10K</text>
<text x="122.4" y="147">2</text>
<text x="130.2" y="147">1</text>
<text x="65.3" y="153.4">BASE</text>
<text x="65.3" y="155.9">COLLECTOR</text>
<text x="83.8" y="154.6">Q3</text>
<text x="121.9" y="154.6">C27</text>
<text x="65.3" y="158.5">EMITTER</text>
<text x="83.8" y="157.2">2N2222AU</text>
<text x="121.9" y="157.2">1u</text>
<text x="114.8" y="173.7">4</text>
<text x="114.8" y="170.1">CN2</text>
<text x="117.5" y="173.7">3</text>
<text x="154.7" y="173.8">4</text>
<text x="154.7" y="170.2">CN3</text>
<text x="157.3" y="173.8">3</text>
<text x="42" y="177.5">1N5819_C437199</text>
<text x="49.2" y="175">D1</text>
<text x="114.8" y="176.2">2</text>
<text x="117.5" y="176.2">1</text>
<text x="154.7" y="176.3">2</text>
<text x="157.3" y="176.3">1</text>
<text x="50" y="181.3">C</text>
<text x="50.3" y="181.3">A</text>
<text x="114.8" y="183.9">2</text>
<text x="114.8" y="181.3">3</text>
<text x="117.5" y="181.3">4</text>
<text x="117.5" y="183.9">5</text>
<text x="154.7" y="184">2</text>
<text x="154.7" y="181.4">3</text>
<text x="157.3" y="181.4">4</text>
<text x="157.3" y="184">5</text>
<text x="114.8" y="186.4">1</text>
<text x="114.8" y="189.9">CN1</text>
<text x="117.5" y="186.4">6</text>
<text x="154.7" y="186.5">1</text>
<text x="154.7" y="190.1">CN4</text>
<text x="157.3" y="186.5">6</text>
</g>
<g font-size="1.3" fill="#0f0f0f">
<text x="106.6" y="26.7" transform="rotate(-90 106.6 26.7)">3V3_ESP32</text>
<text x="172.6" y="27.9" transform="rotate(-90 172.6 27.9)">3V3_ESP32</text>
<text x="219.1" y="25.3">3V3_ESP32</text>
<text x="265.3" y="31.8" transform="rotate(-90 265.3 31.8)">3V3_ESP32</text>
<text x="279.3" y="34.3" transform="rotate(-90 279.3 34.3)">3V3_ESP32</text>
<text x="52.8" y="43.1">3V3_ESP32</text>
<text x="52.8" y="51.9">3V3_ESP32</text>
<text x="219.1" y="59.6">3V3_ESP32</text>
<text x="106.6" y="64.8" transform="rotate(-90 106.6 64.8)">3V3_ESP32</text>
<text x="51.5" y="79.9">3V3_ESP32</text>
<text x="20.2" y="100.9" transform="rotate(-90 20.2 100.9)">3V3_ESP32</text>
<text x="51.5" y="97.7">3V3_ESP32</text>
<text x="104" y="101.6" transform="rotate(-90 104 101.6)">3V3_ESP32</text>
<text x="248.9" y="97.7">3V3_ESP32</text>
<text x="106.6" y="138.4" transform="rotate(-90 106.6 138.4)">3V3_ESP32</text>
<text x="31.6" y="177.1" transform="rotate(-90 31.6 177.1)">3V3_ESP32</text>
<text x="101" y="180.2">3V3_ESP32</text>
<text x="140.9" y="180.3">3V3_ESP32</text>
</g>
<g font-size="1.3" fill="#a90000">
<text x="118.7" y="24.1">4</text>
<text x="133.9" y="24.1">3</text>
<text x="184.7" y="25.4">4</text>
<text x="200" y="25.4">3</text>
<text x="38.7" y="34.3">1</text>
<text x="43.2" y="31.2" transform="rotate(-90 43.2 31.2)">0</text>
<text x="118.7" y="34.3">2</text>
<text x="133.9" y="34.3">1</text>
<text x="184.7" y="35.5">2</text>
<text x="200" y="35.5">1</text>
<text x="233" y="35.5">6</text>
<text x="252.7" y="31.7">10</text>
<text x="252.7" y="34.3">11</text>
<text x="38.7" y="36.8">2</text>
<text x="38.7" y="39.3">3</text>
<text x="38.7" y="41.9">4</text>
<text x="69.1" y="36.8">1</text>
<text x="69.1" y="39.3">2</text>
<text x="69.1" y="41.9">3</text>
<text x="233" y="40.6">3</text>
<text x="233" y="38.1">7</text>
<text x="253.3" y="41.9">9</text>
<text x="38.7" y="44.4">5</text>
<text x="38.7" y="47">6</text>
<text x="233" y="43.2">4</text>
<text x="233" y="45.7">5</text>
<text x="253.3" y="47">1</text>
<text x="38.7" y="49.5">7</text>
<text x="38.7" y="52">8</text>
<text x="233" y="48.2">8</text>
<text x="252.7" y="52">12</text>
<text x="253.3" y="49.5">2</text>
<text x="38.1" y="57.1">10</text>
<text x="38.1" y="59.7">11</text>
<text x="38.7" y="54.6">9</text>
<text x="69.1" y="54.6">1</text>
<text x="69.1" y="57.1">2</text>
<text x="69.1" y="59.7">3</text>
<text x="38.1" y="62.2">12</text>
<text x="38.1" y="64.7">13</text>
<text x="118.7" y="62.2">4</text>
<text x="133.9" y="62.2">3</text>
<text x="38.1" y="67.3">14</text>
<text x="38.1" y="69.8">15</text>
<text x="38.1" y="72.4">16</text>
<text x="38.1" y="74.9">17</text>
<text x="38.1" y="77.4">18</text>
<text x="118.7" y="72.4">2</text>
<text x="133.9" y="72.4">1</text>
<text x="38.1" y="80">19</text>
<text x="38.1" y="82.5">20</text>
<text x="69.1" y="81.3">1</text>
<text x="69.1" y="83.8">2</text>
<text x="201.9" y="79.4" transform="rotate(-90 201.9 79.4)">6</text>
<text x="204.4" y="79.4" transform="rotate(-90 204.4 79.4)">5</text>
<text x="207" y="79.4" transform="rotate(-90 207 79.4)">4</text>
<text x="209.5" y="79.4" transform="rotate(-90 209.5 79.4)">3</text>
<text x="212.1" y="79.4" transform="rotate(-90 212.1 79.4)">2</text>
<text x="214.6" y="79.4" transform="rotate(-90 214.6 79.4)">1</text>
<text x="38.1" y="85.1">21</text>
<text x="38.1" y="87.6">22</text>
<text x="69.1" y="86.3">3</text>
<text x="224.7" y="87.6">25</text>
<text x="38.1" y="90.1">23</text>
<text x="38.1" y="92.7">24</text>
<text x="38.1" y="95.2">25</text>
<text x="189.8" y="90.1">7</text>
<text x="189.8" y="92.7">8</text>
<text x="189.8" y="95.2">9</text>
<text x="224.7" y="95.2">22</text>
<text x="224.7" y="92.7">23</text>
<text x="224.7" y="90.1">24</text>
<text x="38.1" y="97.8">26</text>
<text x="38.1" y="100.3">27</text>
<text x="70.4" y="99">1</text>
<text x="70.4" y="101.6">2</text>
<text x="116.1" y="99">4</text>
<text x="131.4" y="99">3</text>
<text x="189.2" y="97.8">10</text>
<text x="189.2" y="100.3">11</text>
<text x="224.7" y="100.3">20</text>
<text x="224.7" y="97.8">21</text>
<text x="38.1" y="102.8">28</text>
<text x="38.1" y="105.4">29</text>
<text x="38.1" y="107.9">30</text>
<text x="70.4" y="104.1">3</text>
<text x="189.2" y="102.8">12</text>
<text x="224.7" y="102.8">19</text>
<text x="43.2" y="112.5" transform="rotate(-90 43.2 112.5)">0</text>
<text x="116.1" y="109.2">2</text>
<text x="131.4" y="109.2">1</text>
<text x="173.3" y="119.4">6</text>
<text x="173.3" y="116.8">7</text>
<text x="201.9" y="115.6" transform="rotate(-90 201.9 115.6)">13</text>
<text x="204.4" y="115.6" transform="rotate(-90 204.4 115.6)">14</text>
<text x="207" y="115.6" transform="rotate(-90 207 115.6)">15</text>
<text x="209.5" y="115.6" transform="rotate(-90 209.5 115.6)">16</text>
<text x="212.1" y="115.6" transform="rotate(-90 212.1 115.6)">17</text>
<text x="214.6" y="115.6" transform="rotate(-90 214.6 115.6)">18</text>
<text x="173.3" y="124.4">4</text>
<text x="173.3" y="121.9">5</text>
<text x="173.3" y="129.5">2</text>
<text x="173.3" y="127">3</text>
<text x="118.7" y="135.9">4</text>
<text x="133.9" y="135.9">3</text>
<text x="173.3" y="132.1">1</text>
<text x="33" y="142.9" transform="rotate(-90 33 142.9)">4</text>
<text x="34.3" y="142.9" transform="rotate(-90 34.3 142.9)">3</text>
<text x="36.1" y="148.6">1</text>
<text x="36.1" y="146">2</text>
<text x="118.7" y="146">2</text>
<text x="133.9" y="146">1</text>
<text x="62.8" y="152.4">1</text>
<text x="62.8" y="154.9">2</text>
<text x="62.8" y="157.5">3</text>
<text x="112.3" y="172.7">4</text>
<text x="119.9" y="172.7">3</text>
<text x="152.2" y="172.8">4</text>
<text x="159.8" y="172.8">3</text>
<text x="112.3" y="175.2">2</text>
<text x="119.9" y="175.2">1</text>
<text x="152.2" y="175.3">2</text>
<text x="159.8" y="175.3">1</text>
<text x="46.9" y="180.3">1</text>
<text x="53.3" y="180.3">2</text>
<text x="112.3" y="185.4">1</text>
<text x="112.3" y="182.9">2</text>
<text x="112.3" y="180.3">3</text>
<text x="119.9" y="180.3">4</text>
<text x="119.9" y="182.9">5</text>
<text x="119.9" y="185.4">6</text>
<text x="152.2" y="185.5">1</text>
<text x="152.2" y="183">2</text>
<text x="152.2" y="180.4">3</text>
<text x="159.8" y="180.4">4</text>
<text x="159.8" y="183">5</text>
<text x="159.8" y="185.5">6</text>
</g>
</svg>
